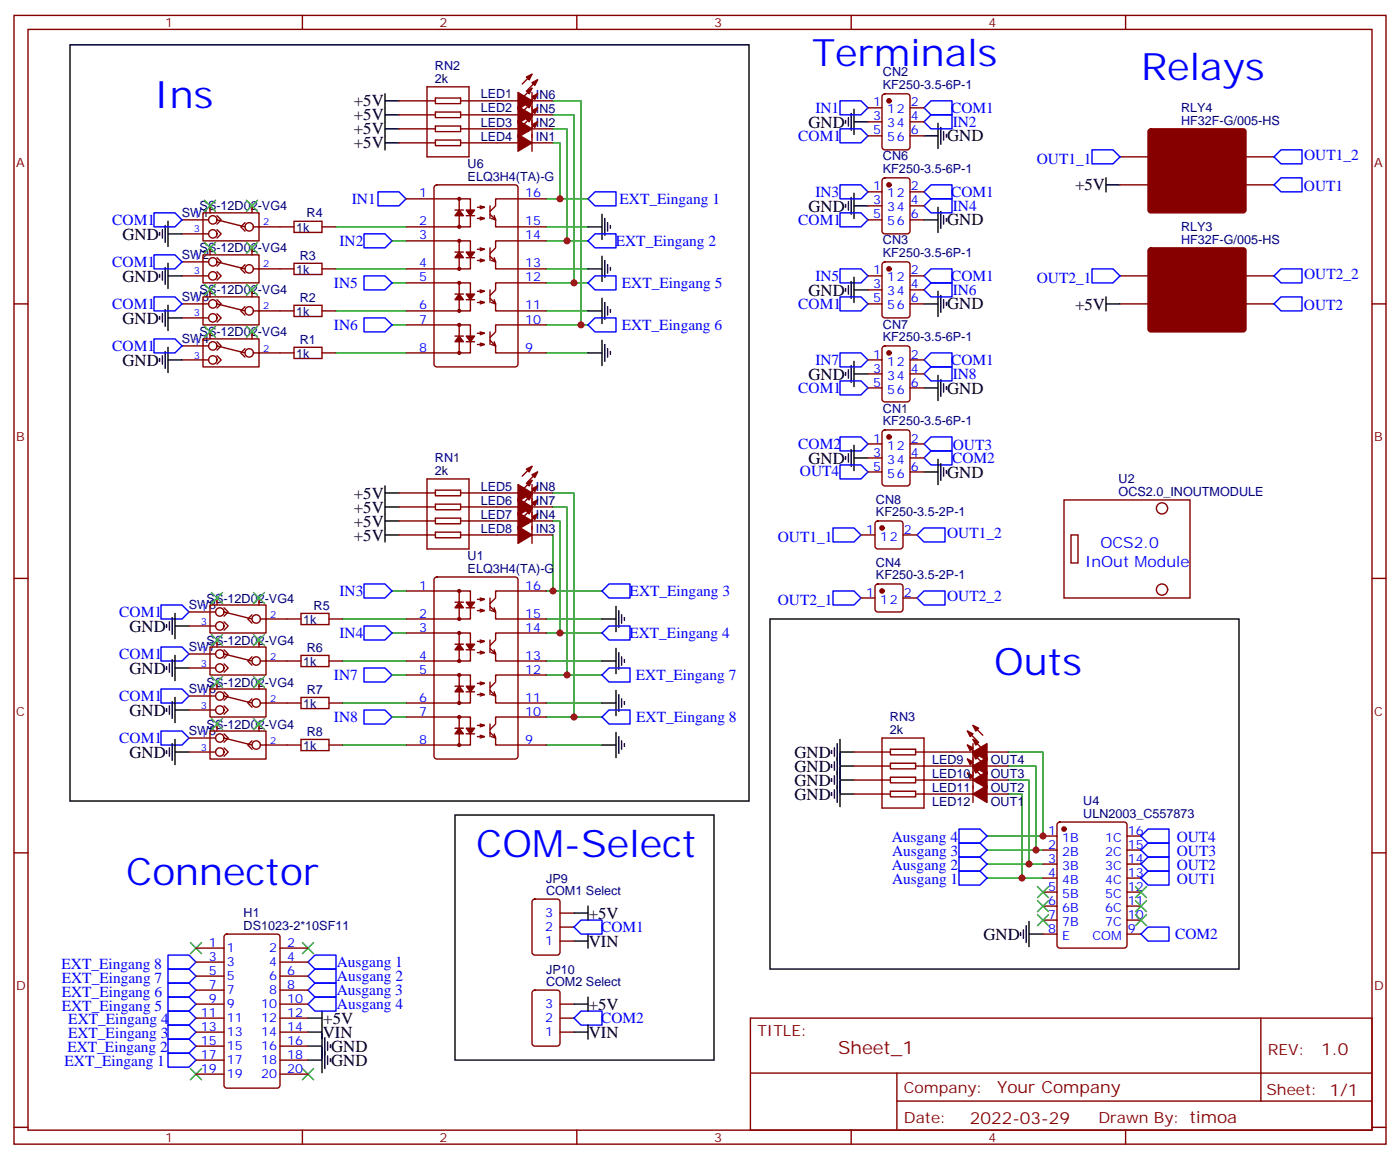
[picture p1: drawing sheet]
<svg xmlns="http://www.w3.org/2000/svg" width="353mm" height="292mm" viewBox="0 0 353 292" stroke-linecap="round" stroke-linejoin="round" font-family="sans-serif">
<g fill="none" stroke="#870000" stroke-width=".35">
<path d="M3.5 3.9h345.7v284.3h-345.7zM7.1 7.4h338.6v277.3h-338.6zM76.2 3.9v3.5M134.1 18.7l-2.5 2.5M145.3 3.9v3.5M214.5 3.9v3.5M283.6 3.9v3.5M100.5 25.4h9.2M100.5 28.9h9.2M100.5 32.5h9.2M100.5 36h9.2M107.6 21.9h10.6v17.6h-10.6z"/>
<path d="M109.7 24.7h6.4v1.4h-6.4zM109.7 28.2h6.4v1.4h-6.4zM109.7 31.8h6.4v1.4h-6.4zM109.7 35.3h6.4v1.4h-6.4zM116.1 25.4h14.4M116.1 28.9h14.4M116.1 32.5h14.4M116.1 36h14.4M134.1 23.3v14.8M134.1 25.4h5.2M134.1 28.9h5.2M134.1 22.2l-2.5 2.5"/>
<path d="M134.1 32.5h5.2M134.1 25.8l-2.5 2.4M134.1 36h5.2M134.1 29.3l-2.5 2.5M135.5 20.1l-2.5 2.5M135.5 23.6l-2.5 2.5M135.5 27.2l-2.5 2.4M135.5 30.7l-2.5 2.5M218.7 27.2h3.5M218.7 34.2h3.5M218.7 30.7h3.5M222.5 23.8l.5-.2h5.6a.71 .71 0 0 1 .7 .7l-.1 13-.6 .4h-5.6l-.5-.2-.3-.5v-12.7z"/>
<path d="M229.3 27.2h3.5M229.3 34.2h3.5M229.3 30.7h3.5M282.2 39.5h7.1M303.4 39.5h7M303.7 37.7l-3.8 1.8h-7.1M314 39.5h7M45.9 55.4h6.7M45.9 58.9h6.7M51.2 53.6h14.1v7.1h-14.1zM52.9 51.9v1.7M54.7 54.3l1 1.1-1 1"/>
<path d="M54.7 57.9l1 1-1 1.1M54.7 55.4l7 1.7M61.7 56.1l-1 1 1 1.1M63.5 51.9v1.7M63.9 57.1h10.2M74.1 55.7h7v2.9h-7zM81.1 57.1h3.6M102.3 50.1h13.4v7h-13.4M109.6 46.8l.5-.2h19.7a.71 .71 0 0 1 .7 .7v44.7l-.7 .4h-19.7l-.5-.2-.2-.5v-44.4zM114.7 52.9h2.1M115.7 50.1h2.8v7h-2.8M117.5 54.3h2.1"/>
<path d="M121 51.9l1.1 .3h-1.8M121 54.7l1.1 .3h-1.8M122.1 52.2l-1.1 .4M122.1 55l-1.1 .4M123.5 54l1.4 1.4-.4-1.1M123.5 51.9v3.1M123.8 55l1.1 .4v1.7h12.7M137.6 50.1h-12.7v1.8l-1.4 1.4M218.7 55.4h3.5M218.7 48.3h3.5M218.7 51.9h3.5M222.5 45l.5-.2h5.6a.71 .71 0 0 1 .7 .7l-.1 13-.6 .4h-5.6l-.5-.2-.3-.5v-12.7z"/>
<path d="M229.3 55.4h3.5M229.3 48.3h3.5M229.3 51.9h3.5M282.2 46.6h7.1M292.8 46.6h7.1M299.9 43h3.5v7.1h-3.5zM303.4 46.6h7M314 46.6h7M3.5 76.6h3.6M45.9 76.6h6.7M45.9 66h6.7M45.9 69.5h6.7"/>
<path d="M51.2 64.2h14.1v7.1h-14.1zM51.2 74.8h14.1v7h-14.1zM52.9 62.4v1.8M52.9 73v1.8M54.7 64.9l1 1.1-1 1M54.7 68.4l1 1.1-1 1.1M54.7 75.5l1 1.1-1 1M54.7 79l1 1.1-1 1M54.7 66l7 1.7M54.7 76.6l7 1.7M61.7 66.7l-1 1 1 1.1M61.7 77.3l-1 1 1 1.1"/>
<path d="M63.5 62.4v1.8M63.5 73v1.8M63.9 78.3h10.2M63.9 67.7h10.2M74.1 76.9h7v2.8h-7zM74.1 66.3h7v2.8h-7zM81.1 78.3h3.6M81.1 67.7h3.6M102.3 60.7h13.4v7h-13.4M102.3 71.3h13.4v7h-13.4M114.7 63.5h2.1M114.7 74.1h2.1"/>
<path d="M115.7 60.7h2.8v7h-2.8M115.7 71.3h2.8v7h-2.8M117.5 64.9h2.1M117.5 75.5h2.1M121 62.4l1.1 .4h-1.8M121 65.3l1.1 .3h-1.8M121 73l1.1 .4h-1.8M121 75.8l1.1 .4h-1.8M122.1 62.8l-1.1 .3M122.1 65.6l-1.1 .4M122.1 73.4l-1.1 .3M122.1 76.2l-1.1 .4"/>
<path d="M123.5 64.6l1.4 1.4-.4-1.1M123.5 75.1l1.4 1.5-.4-1.1M123.5 62.4v3.2M123.5 73v3.2M123.8 65.6l1.1 .4v1.7h12.7M123.8 76.2l1.1 .4v1.7h12.7M137.6 60.7h-12.7v1.7l-1.4 1.5M137.6 71.3h-12.7v1.7l-1.4 1.4M218.7 76.6h3.5M218.7 69.5h3.5M218.7 73h3.5M222.5 66.2l.5-.2h5.6a.71 .71 0 0 1 .7 .7l-.1 12.9-.6 .5h-5.6l-.5-.3-.3-.4v-12.7z"/>
<path d="M229.3 76.6h3.5M229.3 69.5h3.5M229.3 73h3.5M282.2 76.6h7.1M282.2 69.5h7.1M292.8 76.6h7.1M299.9 73h3.5v7.1h-3.5zM303.4 76.6h7M303.4 69.5h7M303.7 67.7l-3.8 1.8h-7.1M314 76.6h7M314 69.5h7"/>
<path d="M345.7 76.6h3.5M45.9 80.1h6.7M45.9 87.1h6.7M45.9 90.7h6.7M51.2 85.4h14.1v7h-14.1zM52.9 83.6v1.8M54.7 86.1l1 1-1 1.1M54.7 89.6l1 1.1-1 1M54.7 87.1l7 1.8M61.7 87.8l-1 1.1 1 1.1M63.5 83.6v1.8M63.9 88.9h10.2"/>
<path d="M74.1 87.5h7v2.8h-7zM81.1 88.9h3.6M102.3 81.8h13.4v7.1h-13.4M114.7 84.7h2.1M115.7 81.8h2.8v7.1h-2.8M117.5 86.1h2.1M121 83.6l1.1 .4h-1.8M121 86.4l1.1 .4h-1.8M122.1 84l-1.1 .3M122.1 86.8l-1.1 .3M123.5 85.7l1.4 1.4-.4-1M123.5 83.6v3.2"/>
<path d="M123.8 86.8l1.1 .3v1.8h12.7M137.6 81.8h-12.7v1.8l-1.4 1.4M218.7 90.7h3.5M218.7 97.7h3.5M218.7 94.2h3.5M222.5 87.3l.5-.2h5.6a.71 .71 0 0 1 .7 .7l-.1 13-.6 .4h-5.6l-.5-.2-.3-.5v-12.7zM229.3 90.7h3.5M229.3 97.7h3.5M229.3 94.2h3.5M134.1 117.5l-2.5 2.4M135.5 118.9l-2.5 2.5M218.7 111.8h3.5"/>
<path d="M218.7 118.9h3.5M218.7 115.4h3.5M222.5 108.5l.5-.2h5.6a.71 .71 0 0 1 .7 .7l-.1 13-.6 .4h-5.6l-.5-.2-.3-.5v-12.7zM229.3 111.8h3.5M229.3 118.9h3.5M229.3 115.4h3.5M100.5 134.8h9.2M100.5 131.2h9.2M100.5 127.7h9.2M100.5 124.2h9.2M107.6 120.6h10.6v17.7h-10.6zM109.7 123.5h6.4v1.4h-6.4z"/>
<path d="M109.7 127h6.4v1.4h-6.4zM109.7 130.5h6.4v1.4h-6.4zM109.7 134.1h6.4v1.4h-6.4zM116.1 134.8h14.4M116.1 131.2h14.4M116.1 127.7h14.4M116.1 124.2h14.4M134.1 134.8h5.2M134.1 128.1l-2.5 2.4M134.1 122.1v14.8M134.1 131.2h5.2M134.1 124.5l-2.5 2.5"/>
<path d="M134.1 127.7h5.2M134.1 121l-2.5 2.5M134.1 124.2h5.2M135.5 129.5l-2.5 2.4M135.5 125.9l-2.5 2.5M135.5 122.4l-2.5 2.5M217 134.8h3.5M220.7 131.4l.5-.2h5.6a.71 .71 0 0 1 .7 .7v5.7l-.2 .5-.5 .2h-5.6l-.5-.2-.2-.5v-5.7zM227.5 134.8h3.6M268.1 125.9h31.8v24.7h-31.8zM269.9 134.8h1.7v7h-1.7zM3.5 145.7h3.6"/>
<path d="M47.6 154.2h6.7M47.6 157.7h6.7M52.9 152.4h14.1v7.1h-14.1zM54.7 150.6v1.8M56.4 153.1l1.1 1.1-1.1 1M56.4 156.6l1.1 1.1-1.1 1M56.4 154.2l7.1 1.7M63.5 154.9l-1.1 1 1.1 1.1M65.3 150.6v1.8M65.6 155.9h10.2M75.8 154.5h7.1v2.8h-7.1zM82.9 155.9h3.5"/>
<path d="M102.3 148.9h13.4v7h-13.4M102.3 159.5h13.4v7h-13.4M109.6 145.6l.5-.3h19.7a.71 .71 0 0 1 .7 .7v44.8l-.7 .4h-19.7l-.5-.2-.2-.5v-44.5zM114.7 151.7h2.1M115.7 148.9h2.8v7h-2.8M115.7 159.5h2.8v7h-2.8M117.5 153.1h2.1M121 150.6l1.1 .4h-1.8M121 153.5l1.1 .3h-1.8M122.1 151l-1.1 .3M122.1 153.8l-1.1 .4M123.5 152.8l1.4 1.4-.4-1.1"/>
<path d="M123.5 150.6v3.2M123.8 153.8l1.1 .4v1.7h12.7M137.6 148.9h-12.7v1.7l-1.4 1.4M137.6 159.5h-12.7v1.7l-1.4 1.4M217 150.6h3.5M220.7 147.3l.5-.2h5.6a.71 .71 0 0 1 .7 .7v5.7l-.2 .5-.5 .2h-5.6l-.5-.3-.2-.4v-5.7zM227.5 150.6h3.6M345.7 145.7h3.5M47.6 175.3h6.7M47.6 178.9h6.7M47.6 164.7h6.7M47.6 168.3h6.7"/>
<path d="M52.9 173.6h14.1v7h-14.1zM52.9 163h14.1v7h-14.1zM54.7 161.2v1.8M54.7 171.8v1.8M56.4 174.3l1.1 1-1.1 1.1M56.4 177.8l1.1 1.1-1.1 1M56.4 163.7l1.1 1-1.1 1.1M56.4 167.2l1.1 1.1-1.1 1M56.4 175.3l7.1 1.8M56.4 164.7l7.1 1.8M63.5 176l-1.1 1.1 1.1 1.1M63.5 165.5l-1.1 1 1.1 1.1"/>
<path d="M65.3 161.2v1.8M65.3 171.8v1.8M65.6 166.5h10.2M65.6 177.1h10.2M75.8 165.1h7.1v2.8h-7.1zM75.8 175.7h7.1v2.8h-7.1zM82.9 166.5h3.5M82.9 177.1h3.5M102.3 170h13.4v7.1h-13.4M114.7 162.3h2.1M114.7 172.9h2.1M115.7 170h2.8v7.1h-2.8"/>
<path d="M117.5 163.7h2.1M117.5 174.3h2.1M121 161.2l1.1 .4h-1.8M121 164l1.1 .4h-1.8M121 171.8l1.1 .4h-1.8M121 174.6l1.1 .4h-1.8M122.1 161.6l-1.1 .3M122.1 164.4l-1.1 .3M122.1 172.2l-1.1 .3M122.1 175l-1.1 .3M123.5 163.3l1.4 1.4-.4-1M123.5 173.9l1.4 1.4-.4-1"/>
<path d="M123.5 161.2v3.2M123.5 171.8v3.2M123.8 164.4l1.1 .3v1.8h12.7M123.8 175l1.1 .3v1.8h12.7M137.6 170h-12.7v1.8l-1.4 1.4M47.6 189.4h6.7M47.6 185.9h6.7M52.9 184.1h14.1v7.1h-14.1zM54.7 182.4v1.7M56.4 184.9l1.1 1-1.1 1.1M56.4 188.4l1.1 1-1.1 1.1M56.4 185.9l7.1 1.8"/>
<path d="M63.5 186.6l-1.1 1.1 1.1 1M65.3 182.4v1.7M65.6 187.7h10.2M75.8 186.3h7.1v2.8h-7.1zM82.9 187.7h3.5M102.3 180.6h13.4v7.1h-13.4M114.7 183.4h2.1M115.7 180.6h2.8v7.1h-2.8M117.5 184.9h2.1M121 182.4l1.1 .3h-1.8M121 185.2l1.1 .4h-1.8M122.1 182.7l-1.1 .4"/>
<path d="M122.1 185.6l-1.1 .3M123.5 184.5l1.4 1.4-.4-1M123.5 182.4v3.2M123.8 185.6l1.1 .3v1.8h12.7M137.6 180.6h-12.7v1.8l-1.4 1.4M215.2 196.5h9.2M215.2 193h9.2M215.2 189.4h9.2M222.2 185.9h10.6v17.7h-10.6zM224.4 188.7h6.3v1.4h-6.3zM224.4 192.3h6.3v1.4h-6.3zM224.4 195.8h6.3v1.4h-6.3z"/>
<path d="M224.4 199.3h6.3v1.4h-6.3zM230.7 196.5h14.5M230.7 193h14.5M230.7 189.4h14.5M243.8 194.7l2.4 2.5M243.8 191.2l2.4 2.5M243.8 187.7l2.4 2.4M243.8 184.1l2.4 2.5M245.2 193.3l2.4 2.5M245.2 187.3v14.8M245.2 189.8l2.4 2.5M245.2 186.3l2.4 2.4"/>
<path d="M245.2 182.7l2.4 2.5M248.7 196.5h5.3M248.7 193h5.3M248.7 189.4h5.3M3.5 214.8h3.6M215.2 200h9.2M230.7 200h14.5M248.7 200h5.3M262.8 210.6h3.5M262.8 214.1h3.5M262.8 217.7h3.5M266.6 207.3l.5-.2h16.2a.71 .71 0 0 1 .7 .7l-.1 30.6-.6 .4h-16.2l-.5-.2-.3-.5v-30.3z"/>
<path d="M284 210.6h3.5M284 214.1h3.5M284 217.7h3.5M345.7 214.8h3.5M49.4 238.8h7M56.7 235.5l.4-.2h12.7a.71 .71 0 0 1 .8 .7l-.1 37.7-.7 .4h-12.7l-.4-.2-.3-.5v-37.4zM70.6 238.8h7M134.3 226.7l.5-.2h5.6a.71 .71 0 0 1 .7 .7l-.1 13-.6 .4h-5.6l-.5-.2-.2-.5v-12.7zM141.1 230h3.5M141.1 237.1h3.5M141.1 233.5h3.5M262.8 221.2h3.5"/>
<path d="M262.8 224.7h3.5M262.8 228.2h3.5M262.8 231.8h3.5M262.8 235.3h3.5M284 221.2h3.5M284 224.7h3.5M284 228.2h3.5M284 231.8h3.5M284 235.3h3.5M49.4 252.9h7M49.4 260h7M49.4 256.5h7"/>
<path d="M49.4 242.4h7M49.4 245.9h7M49.4 249.4h7M70.6 252.9h7M70.6 260h7M70.6 256.5h7M70.6 242.4h7M70.6 245.9h7M70.6 249.4h7M134.3 249.6l.5-.2h5.6a.71 .71 0 0 1 .7 .7l-.1 13-.6 .4h-5.6l-.5-.2-.2-.5v-12.7zM141.1 252.9h3.5M141.1 260h3.5"/>
<path d="M141.1 256.5h3.5M189.1 256.5h156.6v28.2h-156.6zM317.7 256.5v20.9M49.4 263.5h7M49.4 267.1h7M49.4 270.6h7M70.6 263.5h7M70.6 267.1h7M70.6 270.6h7M189.1 270.3h156.5M226 277.4h119.6M226 270.3v14.1"/>
<path d="M3.5 284h3.6M76.2 284.7v3.5M145.3 284.7v3.5M214.5 284.7v3.5M283.6 284.7v3.5M345.7 284h3.5"/>
<circle cx="292.8" cy="39.5" r=".35"/>
<circle cx="310.4" cy="39.5" r=".35"/>
<circle cx="53.6" cy="55.4" r="1.06"/>
<circle cx="53.6" cy="58.9" r="1.06"/>
<circle cx="62.8" cy="57.1" r="1.06"/>
<circle cx="115.7" cy="57.1" r=".35"/>
<circle cx="115.7" cy="50.1" r=".35"/>
<circle cx="292.8" cy="46.6" r=".35"/>
<circle cx="310.4" cy="46.6" r=".35"/>
<circle cx="53.6" cy="69.5" r="1.06"/>
<circle cx="53.6" cy="66" r="1.06"/>
<circle cx="53.6" cy="76.6" r="1.06"/>
<circle cx="62.8" cy="67.7" r="1.06"/>
<circle cx="62.8" cy="78.3" r="1.06"/>
<circle cx="115.7" cy="67.7" r=".35"/>
<circle cx="115.7" cy="78.3" r=".35"/>
<circle cx="115.7" cy="71.3" r=".35"/>
<circle cx="115.7" cy="60.7" r=".35"/>
<circle cx="292.8" cy="69.5" r=".35"/>
<circle cx="292.8" cy="76.6" r=".35"/>
<circle cx="310.4" cy="76.6" r=".35"/>
<circle cx="310.4" cy="69.5" r=".35"/>
<circle cx="53.6" cy="90.7" r="1.06"/>
<circle cx="53.6" cy="80.1" r="1.06"/>
<circle cx="53.6" cy="87.1" r="1.06"/>
<circle cx="62.8" cy="88.9" r="1.06"/>
<circle cx="115.7" cy="81.8" r=".35"/>
<circle cx="115.7" cy="88.9" r=".35"/>
<circle cx="292.8" cy="128.1" r="1.41"/>
<circle cx="55.4" cy="157.7" r="1.06"/>
<circle cx="55.4" cy="154.2" r="1.06"/>
<circle cx="64.6" cy="155.9" r="1.06"/>
<circle cx="115.7" cy="159.5" r=".35"/>
<circle cx="115.7" cy="148.9" r=".35"/>
<circle cx="115.7" cy="155.9" r=".35"/>
<circle cx="292.8" cy="148.5" r="1.41"/>
<circle cx="55.4" cy="175.3" r="1.06"/>
<circle cx="55.4" cy="168.3" r="1.06"/>
<circle cx="55.4" cy="178.9" r="1.06"/>
<circle cx="55.4" cy="164.7" r="1.06"/>
<circle cx="64.6" cy="177.1" r="1.06"/>
<circle cx="64.6" cy="166.5" r="1.06"/>
<circle cx="115.7" cy="166.5" r=".35"/>
<circle cx="115.7" cy="170" r=".35"/>
<circle cx="115.7" cy="177.1" r=".35"/>
<circle cx="55.4" cy="189.4" r="1.06"/>
<circle cx="55.4" cy="185.9" r="1.06"/>
<circle cx="64.6" cy="187.7" r="1.06"/>
<circle cx="115.7" cy="180.6" r=".35"/>
<circle cx="115.7" cy="187.7" r=".35"/>
</g>
<g fill="none" stroke="#008700" stroke-width=".35">
<path d="M139.3 25.4h7.1v56.4M139.3 28.9h5.3v42.4M139.3 32.5h3.6v28.2M139.3 36h1.8v14.1h-3.5M84.7 57.1h17.6M137.6 57.1h10.6M141.1 50.1h7.1M84.7 78.3h17.6M84.7 67.7h17.6M98.8 71.3h3.5M98.8 60.7h3.5M137.6 78.3h10.6"/>
<path d="M137.6 71.3h10.6M137.6 67.7h10.6M137.6 60.7h10.6M84.7 88.9h17.6M98.8 81.8h3.5M137.6 88.9h10.6M137.6 81.8h10.6M139.3 134.8v14.1h-1.7M139.3 131.2h1.8v28.3M139.3 127.7h3.6v42.3M139.3 124.2h5.3v56.4M86.4 155.9h15.9"/>
<path d="M98.8 159.5h3.5M98.8 148.9h3.5M137.6 159.5h14.1M137.6 155.9h14.1M139.3 148.9h12.4M86.4 177.1h15.9M86.4 166.5h15.9M98.8 170h3.5M137.6 177.1h14.1M137.6 170h14.1M137.6 166.5h14.1M86.4 187.7h15.9"/>
<path d="M98.8 180.6h3.5M137.6 187.7h14.1M137.6 180.6h14.1M254 189.4h8.8v21.2h-14.1M254 193h7.1v21.1M254 196.5h5.3v21.2M248.7 217.7h14.1M248.7 214.1h14.1M254 200h3.5v21.2M248.7 221.2h14.1"/>
</g>
<g fill="none" stroke="#000" stroke-width=".35">
<path d="M17.6 11.3h171.1v190.5h-171.1zM97 23.6v14.1M97 25.4h3.5M97 28.9h3.5M97 32.5h3.5M97 36h3.5M213.1 30.3v.7M213.8 29.6v2.2M214.5 28.6v4.2M215.2 27.5v6.4M215.2 30.7h3.5M232.8 34.2h3.6"/>
<path d="M236.4 31v6.4M237.1 32.1v4.2M237.8 33.2v2.1M238.5 33.9v.7M40.2 58.6v.7M40.9 57.9v2.1M41.6 56.8v4.2M42.3 58.9h3.6M42.3 55.7v6.4M148.2 57.1h3.5M151.7 54v6.3M152.4 55v4.3"/>
<path d="M153.1 56.1v2.1M153.8 56.8v.7M213.1 51.5v.7M213.8 50.8v2.1M214.5 49.7v4.3M215.2 51.9h3.5M215.2 48.7v6.3M232.8 55.4h3.6M236.4 52.2v6.4M237.1 53.3v4.2M237.8 54.3v2.1M238.5 55v.7"/>
<path d="M278.7 44.8v3.5M278.7 46.6h3.5M40.2 69.1v.7M40.2 79.7v.7M40.9 68.4v2.2M40.9 79v2.1M41.6 67.4v4.2M41.6 78v4.2M42.3 66.3v6.4M42.3 76.9v6.4M42.3 69.5h3.6M148.2 78.3h3.5"/>
<path d="M148.2 67.7h3.5M151.7 64.6v6.3M151.7 75.1v6.4M152.4 65.6v4.2M152.4 76.2v4.2M153.1 66.7v2.1M153.1 77.3v2.1M153.8 67.4v.7M153.8 78v.7M213.1 72.7v.7M213.8 72v2.1M214.5 70.9v4.2"/>
<path d="M215.2 69.8v6.4M215.2 73h3.5M232.8 76.6h3.6M236.4 73.4v6.3M237.1 74.4v4.3M237.8 75.5v2.1M238.5 76.2v.7M278.7 76.6h3.5M278.7 74.8v3.5M40.2 90.3v.7M40.9 89.6v2.1M41.6 88.5v4.3"/>
<path d="M42.3 87.5v6.3M42.3 80.1h3.6M42.3 90.7h3.6M148.2 88.9h3.5M151.7 85.7v6.4M152.4 86.8v4.2M153.1 87.8v2.2M153.8 88.5v.8M213.1 93.8v.7M213.8 93.1v2.1M214.5 92.1v4.2M215.2 91v6.4"/>
<path d="M215.2 94.2h3.5M232.8 97.7h3.6M236.4 94.5v6.4M237.1 95.6v4.2M237.8 96.7v2.1M238.5 97.4v.7M213.1 115v.7M213.8 114.3v2.1M214.5 113.2v4.3M215.2 112.2v6.3M215.2 115.4h3.5M232.8 118.9h3.6"/>
<path d="M236.4 115.7v6.4M237.1 116.8v4.2M237.8 117.8v2.1M238.5 118.5v.7M97 124.2h3.5M97 122.4v14.1M97 127.7h3.5M97 131.2h3.5M97 134.8h3.5M42 157.3v.7M42.7 156.6v2.1M43.4 155.6v4.2"/>
<path d="M44.1 154.5v6.4M44.1 157.7h3.5M151.7 155.9h3.5M155.2 152.8v6.3M155.9 153.8v4.2M156.6 154.9v2.1M157.3 155.6v.7M194 155.9h118.2v88.2h-118.2zM42 167.9v.7M42 178.5v.7M42.7 167.2v2.1M42.7 177.8v2.1"/>
<path d="M43.4 166.2v4.2M43.4 176.7v4.3M44.1 165.1v6.3M44.1 175.7v6.3M44.1 178.9h3.5M44.1 168.3h3.5M151.7 166.5h3.5M151.7 177.1h3.5M155.2 163.3v6.4M155.2 173.9v6.4M155.9 164.4v4.2M155.9 175v4.2"/>
<path d="M156.6 165.5v2.1M156.6 176v2.2M157.3 166.2v.7M157.3 176.7v.7M42 189.1v.7M42.7 188.4v2.1M43.4 187.3v4.3M44.1 189.4h3.5M44.1 186.3v6.3M151.7 187.7h3.5M155.2 184.5v6.4M155.9 185.6v4.2"/>
<path d="M156.6 186.6v2.1M157.3 187.3v.7M209.5 189.1v.7M209.5 192.6v.7M209.5 196.1v.7M209.5 199.7v.7M210.3 188.4v2.1M210.3 191.9v2.1M210.3 195.4v2.2M210.3 199v2.1M211 187.3v14.8M211.7 189.4h3.5"/>
<path d="M211.7 186.3v16.9M211.7 193h3.5M211.7 196.5h3.5M114.7 205.3h65.2v61.8h-65.2zM211.7 200h3.5M144.6 237.1h3.6M144.6 230h3.6M148.2 228.2v3.6M148.2 235.3v3.5M257.2 234.9v.8M257.9 234.2v2.2M258.6 233.2v4.2"/>
<path d="M259.3 235.3h3.5M259.3 232.1v6.4M77.6 260h3.5M77.6 256.5h3.5M81.1 254.7v15.5M144.6 252.9h3.6M144.6 260h3.6M148.2 251.2v3.5M148.2 258.2v3.6M77.6 263.5h3.5M77.6 267.1h3.5M81.8 261.4v7.8"/>
<path d="M82.5 262.5v2.1M82.5 266v2.1M83.3 263.2v.7M83.3 266.7v.7"/>
</g>
<g fill="none" stroke="#00f" stroke-width=".35">
<path d="M211.7 25.4h5.3l1.7 1.8-1.7 1.7h-5.3zM211.7 32.5h5.3l1.7 1.7-1.7 1.8h-5.3zM232.8 30.7l1.8-1.8h5.3v3.6h-5.3zM234.6 25.4h5.3v3.5h-5.3l-1.8-1.7zM275.2 37.7h5.3l1.7 1.8-1.7 1.8h-5.3zM322.8 37.7h5.3v3.6h-5.3l-1.8-1.8zM38.8 53.6h5.3l1.8 1.8-1.8 1.7h-5.3zM91.7 58.9h5.3l1.8 1.8-1.8 1.7h-5.3zM95.2 48.3h5.3l1.8 1.8-1.8 1.8h-5.3zM149.9 48.3h5.3v3.6h-5.3l-1.7-1.8zM149.9 58.9h5.3v3.5h-5.3l-1.7-1.7zM211.7 46.6h5.3l1.7 1.7-1.7 1.8h-5.3z"/>
<path d="M211.7 53.6h5.3l1.7 1.8-1.7 1.7h-5.3zM232.8 51.9l1.8-1.8h5.3v3.5h-5.3zM234.6 46.6h5.3v3.5h-5.3l-1.8-1.8zM322.8 44.8h5.3v3.5h-5.3l-1.8-1.7zM38.8 64.2h5.3l1.8 1.8-1.8 1.7h-5.3zM38.8 74.8h5.3l1.8 1.8-1.8 1.7h-5.3zM91.7 69.5h5.3l1.8 1.8-1.8 1.7h-5.3zM149.9 69.5h5.3v3.5h-5.3l-1.7-1.7zM211.7 67.7h5.3l1.7 1.8-1.7 1.8h-5.3zM211.7 74.8h5.3l1.7 1.8-1.7 1.7h-5.3zM232.8 73l1.8-1.7h5.3v3.5h-5.3zM234.6 67.7h5.3v3.6h-5.3l-1.8-1.8z"/>
<path d="M275.2 67.7h5.3l1.7 1.8-1.7 1.8h-5.3zM322.8 74.8h5.3v3.5h-5.3l-1.8-1.7zM322.8 67.7h5.3v3.6h-5.3l-1.8-1.8zM38.8 85.4h5.3l1.8 1.7-1.8 1.8h-5.3zM91.7 80.1h5.3l1.8 1.7-1.8 1.8h-5.3zM149.9 80.1h5.3v3.5h-5.3l-1.7-1.8zM211.7 88.9h5.3l1.7 1.8-1.7 1.7h-5.3zM211.7 96h5.3l1.7 1.7-1.7 1.8h-5.3zM232.8 94.2l1.8-1.8h5.3v3.6h-5.3zM234.6 88.9h5.3v3.5h-5.3l-1.8-1.7zM211.7 110.1h5.3l1.7 1.7-1.7 1.8h-5.3zM211.7 117.1h5.3l1.7 1.8-1.7 1.7h-5.3z"/>
<path d="M232.8 111.8l1.8-1.7h5.3v3.5h-5.3zM232.8 115.4l1.8-1.8h5.3v3.5h-5.3zM209.9 133h5.3l1.8 1.8-1.8 1.7h-5.3zM231.1 134.8l1.7-1.8h5.3v3.5h-5.3zM40.6 152.4h5.3l1.7 1.8-1.7 1.7h-5.3zM91.7 147.1h5.3l1.8 1.8-1.8 1.7h-5.3zM91.7 157.7h5.3l1.8 1.8-1.8 1.7h-5.3zM153.5 147.1h5.2v3.5h-5.2l-1.8-1.7zM153.5 157.7h5.2v3.5h-5.2l-1.8-1.7zM209.9 148.9h5.3l1.8 1.7-1.8 1.8h-5.3zM231.1 150.6l1.7-1.7h5.3v3.5h-5.3zM40.6 173.6h5.3l1.7 1.7-1.7 1.8h-5.3z"/>
<path d="M40.6 163h5.3l1.7 1.7-1.7 1.8h-5.3zM91.7 178.9h5.3l1.8 1.7-1.8 1.8h-5.3zM91.7 168.3h5.3l1.8 1.7-1.8 1.8h-5.3zM153.5 168.3h5.2v3.5h-5.2l-1.8-1.8zM40.6 184.1h5.3l1.7 1.8-1.7 1.8h-5.3zM151.7 180.6l1.8-1.7h5.2v3.5h-5.2zM241.7 219.4h5.2l1.8 1.8-1.8 1.8h-5.2zM241.7 215.9h5.2l1.8 1.8-1.8 1.7h-5.2zM241.7 212.4h5.2l1.8 1.7-1.8 1.8h-5.2zM241.7 208.8h5.2l1.8 1.8-1.8 1.8h-5.2zM287.5 217.7l1.8-1.8h5.3v3.5h-5.3zM289.3 219.4h5.3v3.6h-5.3l-1.8-1.8z"/>
<path d="M289.3 212.4h5.3v3.5h-5.3l-1.8-1.8zM289.3 208.8h5.3v3.6h-5.3l-1.8-1.8zM144.6 233.5l1.8-1.7h5.3v3.5h-5.3zM287.5 235.3l1.8-1.8h5.3v3.6h-5.3zM42.3 258.2h5.3l1.8 1.8-1.8 1.8h-5.3zM42.3 254.7h5.3l1.8 1.8-1.8 1.7h-5.3zM42.3 251.2h5.3l1.8 1.7-1.8 1.8h-5.3zM42.3 247.6h5.3l1.8 1.8-1.8 1.8h-5.3zM42.3 244.1h5.3l1.8 1.8-1.8 1.7h-5.3zM42.3 240.6h5.3l1.8 1.8-1.8 1.7h-5.3zM79.4 247.6h5.3v3.6h-5.3l-1.8-1.8zM79.4 251.2h5.3v3.5h-5.3l-1.8-1.8z"/>
<path d="M79.4 244.1h5.3v3.5h-5.3l-1.8-1.7zM79.4 240.6h5.3v3.5h-5.3l-1.8-1.7zM144.6 256.5l1.8-1.8h5.3v3.5h-5.3zM42.3 265.3h5.3l1.8 1.8-1.8 1.7h-5.3zM42.3 261.8h5.3l1.8 1.7-1.8 1.8h-5.3z"/>
</g>
<g fill="#870000" stroke="#870000" stroke-width=".35">
<path d="M245.2 200l3.5-2.1v4.2z"/>
<path d="M243.8 194.7l1.4 .7-.7 .7z"/>
<path d="M245.2 193.3l1.4 .7-.7 .7z"/>
<path d="M245.2 196.5l3.5-2.1v4.2z"/>
<path d="M243.8 191.2l1.4 .7-.7 .7z"/>
<path d="M245.2 189.8l1.4 .7-.7 .7z"/>
<path d="M245.2 193l3.5-2.1v4.2z"/>
<path d="M243.8 187.7l1.4 .7-.7 .7z"/>
<path d="M245.2 186.3l1.4 .7-.7 .7z"/>
<path d="M245.2 189.4l3.5-2.1v4.3z"/>
<path d="M243.8 184.1l1.4 .8-.7 .7z"/>
<path d="M245.2 182.7l1.4 .7-.7 .7z"/>
<path d="M130.5 132.6l3.6 2.2-3.6 2.1z"/>
<path d="M134.1 130.2l1.4-.7-.7 1.4z"/>
<path d="M132.6 128.8l1.5-.7-.8 1.4z"/>
<path d="M130.5 129.1l3.6 2.1-3.6 2.1z"/>
<path d="M134.1 126.6l1.4-.7-.7 1.5z"/>
<path d="M132.6 125.2l1.5-.7-.8 1.4z"/>
<path d="M130.5 125.6l3.6 2.1-3.6 2.1z"/>
<path d="M134.1 123.1l1.4-.7-.7 1.4z"/>
<path d="M132.6 121.7l1.5-.7-.8 1.4z"/>
<path d="M130.5 122.1l3.6 2.1-3.6 2.1z"/>
<path d="M134.1 119.6l1.4-.7-.7 1.4z"/>
<path d="M132.6 118.2l1.5-.7-.8 1.4z"/>
<path d="M130.5 23.3l3.6 2.1-3.6 2.1z"/>
<path d="M134.1 20.8l1.4-.7-.7 1.4z"/>
<path d="M132.6 19.4l1.5-.7-.8 1.4z"/>
<path d="M130.5 26.8l3.6 2.1-3.6 2.1z"/>
<path d="M134.1 24.3l1.4-.7-.7 1.4z"/>
<path d="M132.6 22.9l1.5-.7-.8 1.4z"/>
<path d="M130.5 30.3l3.6 2.2-3.6 2.1z"/>
<path d="M134.1 27.9l1.4-.7-.7 1.4z"/>
<path d="M132.6 26.5l1.5-.7-.8 1.4z"/>
<path d="M130.5 33.9l3.6 2.1-3.6 2.1z"/>
<path d="M134.1 31.4l1.4-.7-.7 1.4z"/>
<path d="M132.6 30l1.5-.7-.8 1.4z"/>
<path d="M115.7 151.7l1.1 1.4h-2.1z"/>
<path d="M117.5 151.7h2.1l-1.1 1.4z"/>
<path d="M115.7 162.3l1.1 1.4h-2.1z"/>
<path d="M117.5 162.3h2.1l-1.1 1.4z"/>
<path d="M115.7 172.9l1.1 1.4h-2.1z"/>
<path d="M117.5 172.9h2.1l-1.1 1.4z"/>
<path d="M115.7 183.4l1.1 1.5h-2.1z"/>
<path d="M117.5 183.4h2.1l-1.1 1.5z"/>
<path d="M115.7 52.9l1.1 1.4h-2.1z"/>
<path d="M117.5 52.9h2.1l-1.1 1.4z"/>
<path d="M115.7 63.5l1.1 1.4h-2.1z"/>
<path d="M117.5 63.5h2.1l-1.1 1.4z"/>
<path d="M115.7 74.1l1.1 1.4h-2.1z"/>
<path d="M117.5 74.1h2.1l-1.1 1.4z"/>
<path d="M115.7 84.7l1.1 1.4h-2.1z"/>
<path d="M117.5 84.7h2.1l-1.1 1.4z"/>
<path d="M289.5 62.6l.5-.2h23.3a.71 .71 0 0 1 .7 .7v19.8l-.3 .5-.4 .2h-23.3l-.5-.2-.2-.5v-19.8z"/>
<path d="M289.5 32.7l.5-.2h23.3a.71 .71 0 0 1 .7 .7v19.7l-.3 .5-.4 .2h-23.3l-.5-.2-.2-.5v-19.7z"/>
<circle cx="268.1" cy="208.8" r=".53"/>
<circle cx="224" cy="25.4" r=".53"/>
<circle cx="224" cy="46.6" r=".53"/>
<circle cx="224" cy="67.7" r=".53"/>
<circle cx="224" cy="88.9" r=".53"/>
<circle cx="224" cy="110.1" r=".53"/>
<circle cx="222.2" cy="133" r=".53"/>
<circle cx="222.2" cy="148.9" r=".53"/>
</g>
<g fill="none" stroke="#3c3" stroke-width=".35">
<path d="M51.5 50.4l2.8 2.9M54.3 50.4l-2.8 2.9M62.1 50.4l2.8 2.9M64.9 50.4l-2.8 2.9M51.5 61l2.8 2.9M51.5 71.6l2.8 2.8M54.3 61l-2.8 2.9M54.3 71.6l-2.8 2.8M62.1 61l2.8 2.9M62.1 71.6l2.8 2.8M64.9 61l-2.8 2.9M64.9 71.6l-2.8 2.8"/>
<path d="M51.5 82.2l2.8 2.8M54.3 82.2l-2.8 2.8M62.1 82.2l2.8 2.8M64.9 82.2l-2.8 2.8M53.3 149.2l2.8 2.8M53.3 159.8l2.8 2.8M56.1 149.2l-2.8 2.8M56.1 159.8l-2.8 2.8M63.9 149.2l2.8 2.8M63.9 159.8l2.8 2.8M66.7 149.2l-2.8 2.8M66.7 159.8l-2.8 2.8"/>
<path d="M53.3 170.4l2.8 2.8M56.1 170.4l-2.8 2.8M63.9 170.4l2.8 2.8M66.7 170.4l-2.8 2.8M53.3 181l2.8 2.8M56.1 181l-2.8 2.8M63.9 181l2.8 2.8M66.7 181l-2.8 2.8M48 237.4l2.8 2.8M50.8 237.4l-2.8 2.8M76.2 237.4l2.8 2.8M79 237.4l-2.8 2.8"/>
<path d="M261.4 230.4l2.8 2.8M261.4 223.3l2.8 2.8M261.4 226.8l2.8 2.9M264.2 230.4l-2.8 2.8M264.2 223.3l-2.8 2.8M264.2 226.8l-2.8 2.9M286.1 230.4l2.8 2.8M286.1 223.3l2.8 2.8M286.1 226.8l2.8 2.9M288.9 230.4l-2.8 2.8M288.9 223.3l-2.8 2.8M288.9 226.8l-2.8 2.9"/>
<path d="M48 269.2l2.8 2.8M50.8 269.2l-2.8 2.8M76.2 269.2l2.8 2.8M79 269.2l-2.8 2.8"/>
</g>
<g fill="#c00">
<circle cx="262.8" cy="210.6" r=".88"/>
<circle cx="261.1" cy="214.1" r=".88"/>
<circle cx="259.3" cy="217.7" r=".88"/>
<circle cx="257.5" cy="221.2" r=".88"/>
<circle cx="139.3" cy="148.9" r=".88"/>
<circle cx="141.1" cy="159.5" r=".88"/>
<circle cx="142.9" cy="170" r=".88"/>
<circle cx="144.6" cy="180.6" r=".88"/>
<circle cx="144.6" cy="71.3" r=".88"/>
<circle cx="142.9" cy="60.7" r=".88"/>
<circle cx="141.1" cy="50.1" r=".88"/>
<circle cx="146.4" cy="81.8" r=".88"/>
</g>
<g font-size="9.5" fill="#00f">
<text x="204.6" y="16.6">Terminals</text>
<text x="287.5" y="20.1">Relays</text>
<text x="38.8" y="27.2">Ins</text>
<text x="250.5" y="170">Outs</text>
<text x="119.9" y="215.9">COM-Select</text>
<text x="31.7" y="223">Connector</text>
</g>
<text font-size="4.6" fill="#800" x="211.2" y="265.5">Sheet_1</text>
<g font-size="4.2">
<text x="89.2" y="26.8">+5V</text>
<text x="89.2" y="30.3">+5V</text>
<text x="89.2" y="33.9">+5V</text>
<text x="203.7" y="32.1">GND</text>
<text x="238.7" y="35.6">GND</text>
<text x="89.2" y="37.4">+5V</text>
<text x="270.9" y="48">+5V</text>
<text x="203.7" y="53.3">GND</text>
<text x="238.7" y="56.8">GND</text>
<text x="30.9" y="60.4">GND</text>
<text x="30.9" y="70.9">GND</text>
<text x="203.7" y="74.5">GND</text>
<text x="238.7" y="78">GND</text>
<text x="270.9" y="78">+5V</text>
<text x="30.9" y="81.5">GND</text>
<text x="30.9" y="92.1">GND</text>
<text x="203.7" y="95.6">GND</text>
<text x="238.7" y="99.1">GND</text>
<text x="203.7" y="116.8">GND</text>
<text x="89.2" y="125.6">+5V</text>
<text x="238.7" y="120.3">GND</text>
<text x="89.2" y="129.1">+5V</text>
<text x="89.2" y="132.6">+5V</text>
<text x="89.2" y="136.2">+5V</text>
<text x="32.6" y="159.1">GND</text>
<text x="32.6" y="169.7">GND</text>
<text x="32.6" y="180.3">GND</text>
<text x="32.6" y="190.9">GND</text>
<text x="200.2" y="190.9">GND</text>
<text x="200.2" y="194.4">GND</text>
<text x="200.2" y="197.9">GND</text>
<text x="200.2" y="201.5">GND</text>
<text x="148.3" y="231.4">+5V</text>
<text x="148.3" y="238.5">VIN</text>
<text x="247.8" y="236.7">GND</text>
<text x="81.5" y="257.9">+5V</text>
<text x="148.3" y="254.3">+5V</text>
<text x="81.4" y="261.4">VIN</text>
<text x="148.3" y="261.4">VIN</text>
<text x="83.5" y="265">GND</text>
<text x="83.5" y="268.5">GND</text>
</g>
<g font-size="4.2" fill="#800">
<text x="332.9" y="265.7">1.0</text>
<text x="251.3" y="275.3">Your Company</text>
<text x="244.3" y="283.1">2022-03-29</text>
</g>
<g font-size="3.9" fill="#00f">
<text x="205.5" y="28.4">IN1</text>
<text x="239.7" y="28.4">COM1</text>
<text x="201.2" y="35.4">COM1</text>
<text x="240.1" y="32">IN2</text>
<text x="261.3" y="41.3">OUT1_1</text>
<text x="328.6" y="40.3">OUT1_2</text>
<text x="88.6" y="51.4">IN1</text>
<text x="156.1" y="51.4">EXT_Eingang 1</text>
<text x="205.5" y="49.6">IN3</text>
<text x="239.7" y="49.6">COM1</text>
<text x="240.1" y="53.1">IN4</text>
<text x="328.6" y="48.1">OUT1</text>
<text x="28.3" y="56.6">COM1</text>
<text x="201.2" y="56.6">COM1</text>
<text x="85.5" y="61.9">IN2</text>
<text x="155.2" y="62">EXT_Eingang 2</text>
<text x="28.3" y="67.2">COM1</text>
<text x="205.5" y="70.8">IN5</text>
<text x="239.7" y="70.7">COM1</text>
<text x="261.3" y="71.3">OUT2_1</text>
<text x="328.6" y="70.2">OUT2_2</text>
<text x="28.3" y="77.8">COM1</text>
<text x="84.2" y="72.5">IN5</text>
<text x="156.7" y="72.5">EXT_Eingang 5</text>
<text x="201.2" y="77.8">COM1</text>
<text x="240.1" y="74.3">IN6</text>
<text x="84.2" y="83.1">IN6</text>
<text x="156.7" y="83.1">EXT_Eingang 6</text>
<text x="328.6" y="78.1">OUT2</text>
<text x="28.3" y="88.3">COM1</text>
<text x="205.5" y="91.9">IN7</text>
<text x="239.7" y="91.9">COM1</text>
<text x="240.1" y="95.5">IN8</text>
<text x="201.2" y="99">COM1</text>
<text x="201.2" y="113.1">COM2</text>
<text x="240.1" y="113.4">OUT3</text>
<text x="201.6" y="119.8">OUT4</text>
<text x="240" y="116.6">COM2</text>
<text x="196" y="136.5">OUT1_1</text>
<text x="238.7" y="135.5">OUT1_2</text>
<text x="277.3" y="137.9">OCS2.0</text>
<text x="273.4" y="142.9">InOut Module</text>
<text x="30.1" y="155.4">COM1</text>
<text x="85.5" y="150.1">IN3</text>
<text x="158.7" y="150.2">EXT_Eingang 3</text>
<text x="196" y="152.4">OUT2_1</text>
<text x="238.7" y="151.4">OUT2_2</text>
<text x="85.5" y="160.7">IN4</text>
<text x="158.6" y="160.8">EXT_Eingang 4</text>
<text x="30.1" y="166">COM1</text>
<text x="84.2" y="171.3">IN7</text>
<text x="160.2" y="171.3">EXT_Eingang 7</text>
<text x="30.1" y="176.5">COM1</text>
<text x="84.2" y="181.9">IN8</text>
<text x="160.3" y="181.9">EXT_Eingang 8</text>
<text x="30.1" y="187.1">COM1</text>
<text x="224.7" y="212.2">Ausgang 4</text>
<text x="224.8" y="215.7">Ausgang 3</text>
<text x="296.5" y="212.2">OUT4</text>
<text x="296.5" y="215.7">OUT3</text>
<text x="224.7" y="219.3">Ausgang 2</text>
<text x="296.5" y="219.3">OUT2</text>
<text x="224.8" y="222.8">Ausgang 1</text>
<text x="296.5" y="222.8">OUT1</text>
<text x="151.5" y="234.8">COM1</text>
<text x="296.1" y="236.6">COM2</text>
<text x="15.5" y="244">EXT_Eingang 8</text>
<text x="84.8" y="243.6">Ausgang 1</text>
<text x="15.6" y="251">EXT_Eingang 6</text>
<text x="15.6" y="247.5">EXT_Eingang 7</text>
<text x="84.8" y="250.6">Ausgang 3</text>
<text x="84.9" y="247.1">Ausgang 2</text>
<text x="15.6" y="254.6">EXT_Eingang 5</text>
<text x="84.9" y="254.2">Ausgang 4</text>
<text x="151.5" y="257.7">COM2</text>
<text x="17.1" y="261.6">EXT_Eingang 3</text>
<text x="17.2" y="258.1">EXT_Eingang 4</text>
<text x="16.3" y="268.6">EXT_Eingang 1</text>
<text x="17" y="265">EXT_Eingang 2</text>
</g>
<g font-size="3.9" fill="#800">
<text x="190.9" y="261.1">TITLE:</text>
<text x="319.5" y="265.7">REV:</text>
<text x="227.8" y="275.3">Company:</text>
<text x="319.1" y="275.9">Sheet: 1/1</text>
<text x="227.8" y="282.9">Date:</text>
<text x="276.8" y="283">Drawn By: timoa</text>
</g>
<g font-size="3.2" fill="#800">
<text x="41.6" y="6.9">1</text>
<text x="110.8" y="6.9">2</text>
<text x="179.9" y="6.9">3</text>
<text x="249.1" y="6.9">4</text>
<text x="4.1" y="42">A</text>
<text x="346.3" y="42">A</text>
<text x="4.1" y="111.1">B</text>
<text x="346.3" y="111.1">B</text>
<text x="4.1" y="180.3">C</text>
<text x="346.3" y="180.3">C</text>
<text x="4.1" y="249.4">D</text>
<text x="346.3" y="249.4">D</text>
<text x="41.6" y="287.7">1</text>
<text x="110.8" y="287.7">2</text>
<text x="179.9" y="287.7">3</text>
<text x="249.1" y="287.7">4</text>
</g>
<g font-size="3.2" fill="#000080">
<text x="109.6" y="17.6">RN2</text>
<text x="109.6" y="20.8">2k</text>
<text x="222.5" y="22.4">KF250-3.5-6P-1</text>
<text x="222.5" y="19.3">CN2</text>
<text x="121.1" y="24.8">LED1</text>
<text x="121.1" y="28.3">LED2</text>
<text x="135" y="24.8">IN6</text>
<text x="135" y="28.3">IN5</text>
<text x="297.6" y="28.3">RLY4</text>
<text x="121.1" y="31.9">LED3</text>
<text x="121.1" y="35.4">LED4</text>
<text x="135" y="31.9">IN2</text>
<text x="135" y="35.4">IN1</text>
<text x="297.6" y="31.4">HF32F-G/005-HS</text>
<text x="222.5" y="40.4">CN6</text>
<text x="117.8" y="45.5">ELQ3H4(TA)-G</text>
<text x="117.8" y="42.4">U6</text>
<text x="222.5" y="43.6">KF250-3.5-6P-1</text>
<text x="50.3" y="53">SS-12D02-VG4</text>
<text x="45.8" y="54.7">SW1</text>
<text x="74.6" y="58.3">1k</text>
<text x="77.3" y="54.8">R4</text>
<text x="297.6" y="58.3">RLY3</text>
<text x="45.8" y="65.3">SW2</text>
<text x="50.3" y="63.6">SS-12D02-VG4</text>
<text x="75.5" y="65.4">R3</text>
<text x="222.5" y="64.7">KF250-3.5-6P-1</text>
<text x="222.5" y="61.6">CN3</text>
<text x="297.6" y="61.4">HF32F-G/005-HS</text>
<text x="74.6" y="68.9">1k</text>
<text x="45.8" y="75.9">SW3</text>
<text x="50.3" y="74.2">SS-12D02-VG4</text>
<text x="75.5" y="76">R2</text>
<text x="74.6" y="79.5">1k</text>
<text x="222.5" y="82.8">CN7</text>
<text x="45.8" y="86.5">SW4</text>
<text x="50.3" y="84.7">SS-12D02-VG4</text>
<text x="75.5" y="86.6">R1</text>
<text x="222.5" y="85.9">KF250-3.5-6P-1</text>
<text x="74.6" y="90.1">1k</text>
<text x="222.5" y="107.1">KF250-3.5-6P-1</text>
<text x="222.5" y="103.9">CN1</text>
<text x="109.6" y="119.6">2k</text>
<text x="109.6" y="116.4">RN1</text>
<text x="121.1" y="123.6">LED5</text>
<text x="135" y="123.6">IN8</text>
<text x="281.9" y="124.9">OCS2.0_INOUTMODULE</text>
<text x="281.9" y="121.7">U2</text>
<text x="121.1" y="130.6">LED7</text>
<text x="121.1" y="127.1">LED6</text>
<text x="135" y="130.6">IN4</text>
<text x="135" y="127.1">IN7</text>
<text x="220.7" y="130">KF250-3.5-2P-1</text>
<text x="220.7" y="126.9">CN8</text>
<text x="121.1" y="134.2">LED8</text>
<text x="135" y="134.2">IN3</text>
<text x="117.8" y="141.2">U1</text>
<text x="220.7" y="142.7">CN4</text>
<text x="117.8" y="144.3">ELQ3H4(TA)-G</text>
<text x="220.7" y="145.9">KF250-3.5-2P-1</text>
<text x="47.6" y="153.5">SW8</text>
<text x="52.1" y="151.8">SS-12D02-VG4</text>
<text x="79" y="153.5">R5</text>
<text x="76.4" y="157.1">1k</text>
<text x="47.6" y="164.1">SW7</text>
<text x="52.1" y="162.4">SS-12D02-VG4</text>
<text x="76.4" y="167.7">1k</text>
<text x="77.3" y="164.2">R6</text>
<text x="52.1" y="172.9">SS-12D02-VG4</text>
<text x="47.6" y="174.7">SW6</text>
<text x="76.4" y="178.3">1k</text>
<text x="77.3" y="174.7">R7</text>
<text x="47.6" y="185.3">SW5</text>
<text x="52.1" y="183.5">SS-12D02-VG4</text>
<text x="77.3" y="185.3">R8</text>
<text x="224.3" y="184.9">2k</text>
<text x="224.3" y="181.7">RN3</text>
<text x="76.4" y="188.9">1k</text>
<text x="234.9" y="196">LED10</text>
<text x="234.9" y="192.5">LED9</text>
<text x="249.7" y="196">OUT3</text>
<text x="249.7" y="192.5">OUT4</text>
<text x="234.9" y="203.1">LED12</text>
<text x="234.9" y="199.6">LED11</text>
<text x="249.7" y="203.1">OUT1</text>
<text x="249.7" y="199.6">OUT2</text>
<text x="273" y="202.8">U4</text>
<text x="273" y="206">ULN2003_C557873</text>
<text x="137.6" y="225.4">COM1 Select</text>
<text x="137.6" y="222.3">JP9</text>
<text x="61.4" y="231.1">H1</text>
<text x="61.4" y="234.2">DS1023-2*10SF11</text>
<text x="137.6" y="245.3">JP10</text>
<text x="137.6" y="248.4">COM2 Select</text>
</g>
<g font-size="3.2" fill="#00f">
<text x="220.1" y="26.8">1</text>
<text x="223.6" y="28.6">12</text>
<text x="229.5" y="26.8">2</text>
<text x="220.1" y="30.3">3</text>
<text x="220.1" y="33.9">5</text>
<text x="223.6" y="32.1">34</text>
<text x="223.6" y="35.6">56</text>
<text x="229.5" y="33.9">6</text>
<text x="229.5" y="30.3">4</text>
<text x="220.1" y="48">1</text>
<text x="229.5" y="48">2</text>
<text x="105.6" y="49.7">1</text>
<text x="132.3" y="49.7">16</text>
<text x="220.1" y="51.5">3</text>
<text x="223.6" y="49.7">12</text>
<text x="223.6" y="53.3">34</text>
<text x="229.5" y="51.5">4</text>
<text x="105.6" y="56.8">2</text>
<text x="132.3" y="56.8">15</text>
<text x="220.1" y="55">5</text>
<text x="223.6" y="56.8">56</text>
<text x="229.5" y="55">6</text>
<text x="105.6" y="60.3">3</text>
<text x="132.3" y="60.3">14</text>
<text x="105.6" y="67.4">4</text>
<text x="105.6" y="70.9">5</text>
<text x="132.3" y="70.9">12</text>
<text x="132.3" y="67.4">13</text>
<text x="220.1" y="69.1">1</text>
<text x="223.6" y="70.9">12</text>
<text x="229.5" y="69.1">2</text>
<text x="105.6" y="78">6</text>
<text x="132.3" y="78">11</text>
<text x="220.1" y="72.7">3</text>
<text x="220.1" y="76.2">5</text>
<text x="223.6" y="74.4">34</text>
<text x="223.6" y="78">56</text>
<text x="229.5" y="76.2">6</text>
<text x="229.5" y="72.7">4</text>
<text x="105.6" y="81.5">7</text>
<text x="132.3" y="81.5">10</text>
<text x="105.6" y="88.5">8</text>
<text x="132.3" y="88.5">9</text>
<text x="220.1" y="90.3">1</text>
<text x="220.1" y="93.8">3</text>
<text x="223.6" y="92.1">12</text>
<text x="223.6" y="95.6">34</text>
<text x="229.5" y="93.8">4</text>
<text x="229.5" y="90.3">2</text>
<text x="220.1" y="97.4">5</text>
<text x="223.6" y="99.1">56</text>
<text x="229.5" y="97.4">6</text>
<text x="220.1" y="111.5">1</text>
<text x="223.6" y="113.2">12</text>
<text x="229.5" y="111.5">2</text>
<text x="220.1" y="115">3</text>
<text x="220.1" y="118.5">5</text>
<text x="223.6" y="116.8">34</text>
<text x="229.5" y="118.5">6</text>
<text x="229.5" y="115">4</text>
<text x="223.6" y="120.3">56</text>
<text x="218.3" y="134.4">1</text>
<text x="221.8" y="136.2">12</text>
<text x="227.7" y="134.4">2</text>
<text x="105.6" y="148.5">1</text>
<text x="132.3" y="148.5">16</text>
<text x="105.6" y="155.6">2</text>
<text x="132.3" y="155.6">15</text>
<text x="218.3" y="150.3">1</text>
<text x="221.8" y="152">12</text>
<text x="227.7" y="150.3">2</text>
<text x="105.6" y="159.1">3</text>
<text x="132.3" y="159.1">14</text>
<text x="105.6" y="166.2">4</text>
<text x="132.3" y="166.2">13</text>
<text x="105.6" y="169.7">5</text>
<text x="132.3" y="169.7">12</text>
<text x="105.6" y="176.7">6</text>
<text x="132.3" y="176.7">11</text>
<text x="105.6" y="180.3">7</text>
<text x="132.3" y="180.3">10</text>
<text x="105.6" y="187.3">8</text>
<text x="132.3" y="187.3">9</text>
<text x="264.2" y="210.3">1</text>
<text x="264.2" y="213.8">2</text>
<text x="267.7" y="212">1B</text>
<text x="267.7" y="215.5">2B</text>
<text x="278.4" y="215.5">2C</text>
<text x="278.4" y="212">1C</text>
<text x="284.2" y="213.8">15</text>
<text x="284.2" y="210.3">16</text>
<text x="264.2" y="217.3">3</text>
<text x="264.2" y="220.8">4</text>
<text x="267.7" y="219.1">3B</text>
<text x="278.4" y="219.1">3C</text>
<text x="284.2" y="220.8">13</text>
<text x="284.2" y="217.3">14</text>
<text x="264.2" y="224.4">5</text>
<text x="264.2" y="227.9">6</text>
<text x="267.7" y="222.6">4B</text>
<text x="267.7" y="226.1">5B</text>
<text x="278.4" y="226.1">5C</text>
<text x="278.4" y="222.6">4C</text>
<text x="284.2" y="227.9">11</text>
<text x="284.2" y="224.4">12</text>
<text x="137.3" y="231.1">3</text>
<text x="264.2" y="231.4">7</text>
<text x="267.7" y="229.7">6B</text>
<text x="267.7" y="233.2">7B</text>
<text x="278.4" y="233.2">7C</text>
<text x="278.4" y="229.7">6C</text>
<text x="284.2" y="231.4">10</text>
<text x="52.7" y="238.5">1</text>
<text x="57.1" y="239.9">1</text>
<text x="67.8" y="239.9">2</text>
<text x="72.3" y="238.5">2</text>
<text x="137.3" y="238.1">1</text>
<text x="137.3" y="234.6">2</text>
<text x="264.2" y="234.9">8</text>
<text x="267.7" y="236.7">E</text>
<text x="275.3" y="236.7">COM</text>
<text x="284.2" y="234.9">9</text>
<text x="52.7" y="242">3</text>
<text x="52.7" y="245.5">5</text>
<text x="57.1" y="243.4">3</text>
<text x="67.8" y="243.4">4</text>
<text x="72.3" y="242">4</text>
<text x="72.3" y="245.5">6</text>
<text x="52.7" y="249.1">7</text>
<text x="57.1" y="246.9">5</text>
<text x="57.1" y="250.5">7</text>
<text x="67.8" y="246.9">6</text>
<text x="67.8" y="250.5">8</text>
<text x="72.3" y="249.1">8</text>
<text x="50.6" y="256.1">11</text>
<text x="52.7" y="252.6">9</text>
<text x="57.1" y="254">9</text>
<text x="57.1" y="257.5">11</text>
<text x="65.8" y="254">10</text>
<text x="65.8" y="257.5">12</text>
<text x="72.3" y="252.6">10</text>
<text x="72.3" y="256.1">12</text>
<text x="137.3" y="254">3</text>
<text x="137.3" y="257.5">2</text>
<text x="50.6" y="259.6">13</text>
<text x="50.6" y="263.2">15</text>
<text x="57.1" y="261.1">13</text>
<text x="65.8" y="261.1">14</text>
<text x="72.3" y="259.6">14</text>
<text x="72.3" y="263.2">16</text>
<text x="137.3" y="261.1">1</text>
<text x="50.6" y="266.7">17</text>
<text x="57.1" y="264.6">15</text>
<text x="57.1" y="268.1">17</text>
<text x="65.8" y="264.6">16</text>
<text x="65.8" y="268.1">18</text>
<text x="72.3" y="266.7">18</text>
<text x="50.6" y="270.2">19</text>
<text x="57.1" y="271.6">19</text>
<text x="65.8" y="271.6">20</text>
<text x="72.3" y="270.2">20</text>
</g>
<g font-size="2.5" fill="#00f">
<text x="48.9" y="55">1</text>
<text x="48.9" y="58.6">3</text>
<text x="66.3" y="56.8">2</text>
<text x="48.9" y="65.6">1</text>
<text x="48.9" y="69.1">3</text>
<text x="66.3" y="67.4">2</text>
<text x="48.9" y="76.2">1</text>
<text x="66.3" y="78">2</text>
<text x="48.9" y="79.7">3</text>
<text x="48.9" y="86.8">1</text>
<text x="66.3" y="88.5">2</text>
<text x="48.9" y="90.3">3</text>
<text x="50.6" y="153.8">1</text>
<text x="68.1" y="155.6">2</text>
<text x="50.6" y="157.3">3</text>
<text x="50.6" y="164.4">1</text>
<text x="50.6" y="167.9">3</text>
<text x="68.1" y="166.2">2</text>
<text x="50.6" y="175">1</text>
<text x="50.6" y="178.5">3</text>
<text x="68.1" y="176.7">2</text>
<text x="50.6" y="185.6">1</text>
<text x="50.6" y="189.1">3</text>
<text x="68.1" y="187.3">2</text>
</g>
</svg>
